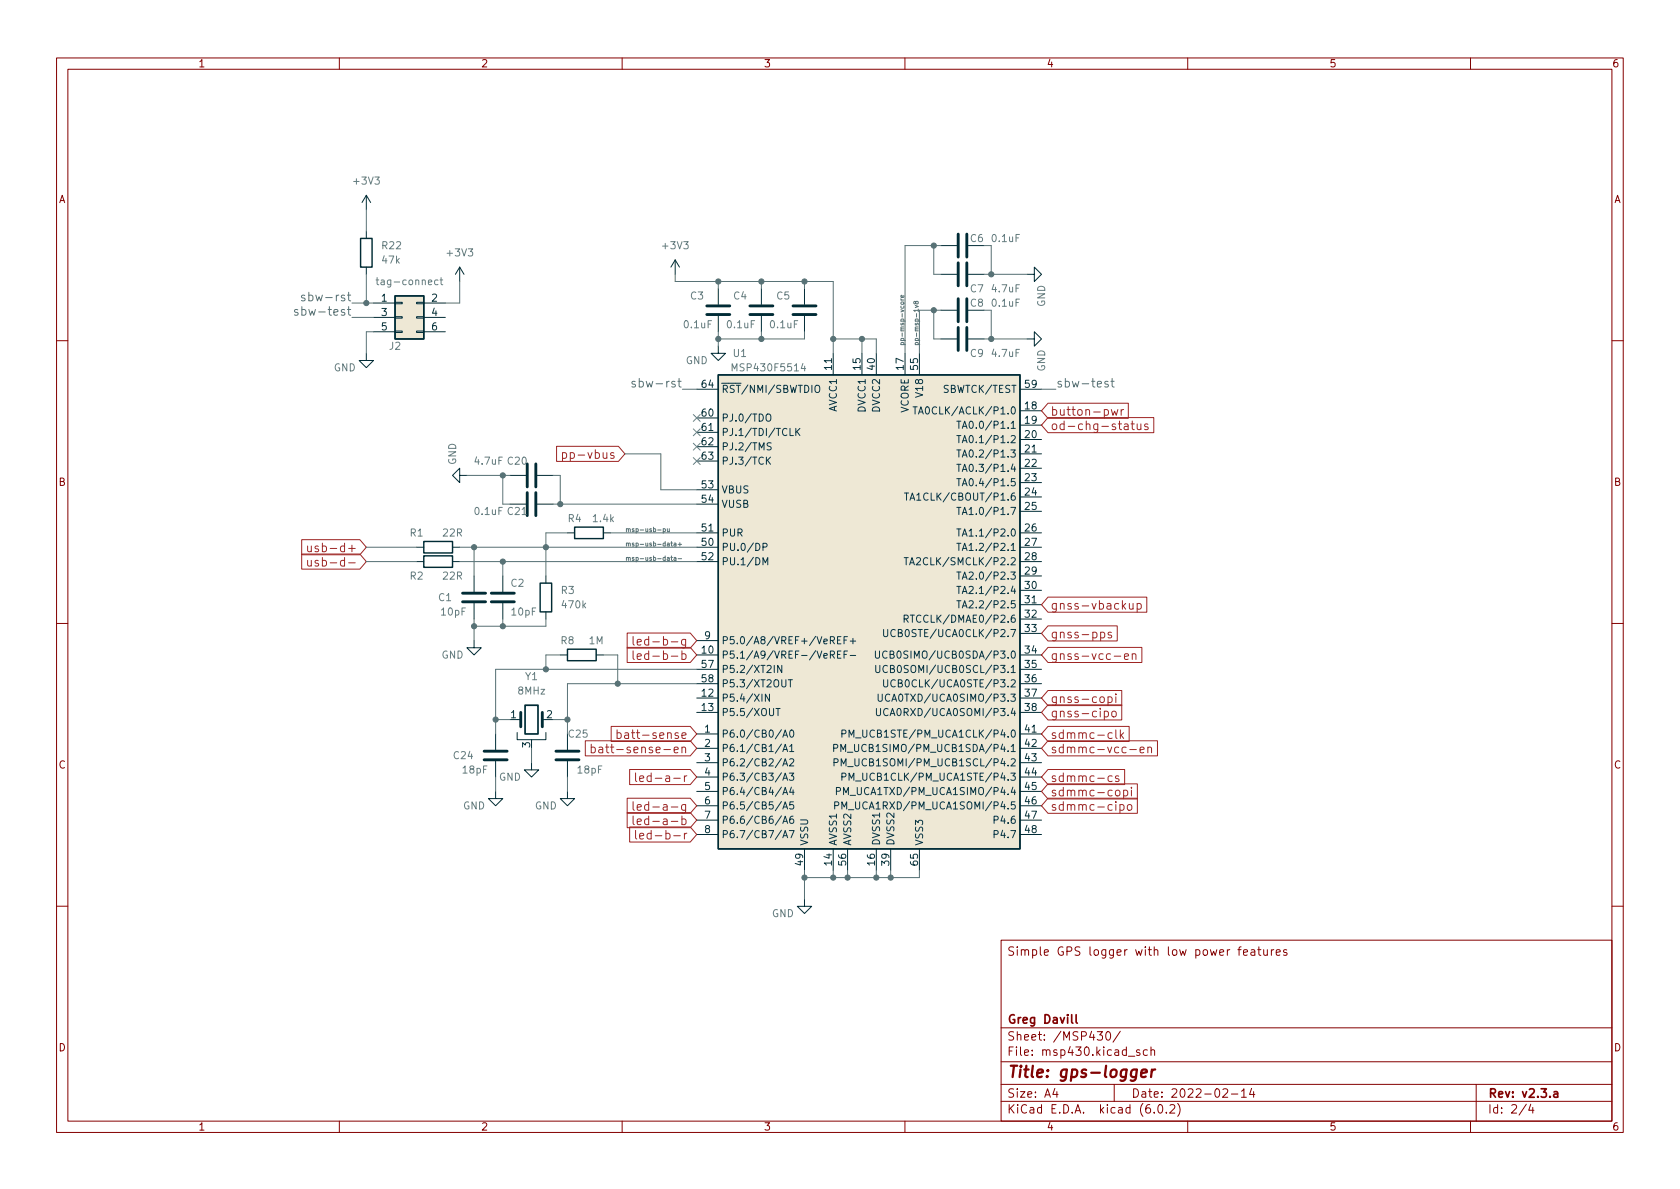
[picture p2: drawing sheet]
<svg xmlns="http://www.w3.org/2000/svg" width="297mm" height="210mm" viewBox="0 0 297 210" stroke-linecap="round" stroke-linejoin="round" font-family="sans-serif">
<g fill="none" stroke="#840000" stroke-width=".18">
<path d="M10 10.2h277v190.1h-277zM12 12.2h273v186.1h-273zM60 10.2v2M110 10.2v2M160 10.2v2M210 10.2v2M260 10.2v2M10 60.2h2M285 60.2h2M10 110.2h2M285 110.2h2M10 160.2h2"/>
<path d="M177 166.3h108v32h-108zM218.9 167.9h.5M219.4 167.4l-.3 .2v1.3M219.9 168.4l.7-.1-.1-.3-.4-.1-.2 .2v.8h.6M221.2 168h.6l.1 .9M221.9 168.3l-.5 .1a.29 .29 0 0 0-.3 .2 .29 .29 0 0 0 .3 .3h.5M222.4 167.9h.5M222.6 167.4v1.3l.3 .2M223.4 167.9l.1 1h.4l.2-.1M224.1 167.9v1M224.8 167.9v1M225.2 167.9l-.3 .1-.1 .2"/>
<path d="M225.6 168.4l.8-.1-.1-.3-.4-.1-.3 .2 .1 .8h.6M227.5 168l-.4-.1-.2 .2 .1 .3 .5 .1v.4h-.6M285 160.2h2M60 198.3v2M110 198.3v2M160 198.3v2M177 194.8h108M177 191.8h108M177 187.8h108M177 181.8h108M186.5 192.5l-.4 1h1M186.9 193v1"/>
<path d="M194 182.4h.9l-.5 .6 .5 .1v.7l-.3 .1h-.4l-.2-.1M195.6 182.6l.3-.2a.81 .81 0 0 1 .5 .7 .81 .81 0 0 1-.3 .8h-.1a.81 .81 0 0 1-.4-1.3zM197 191.8v3M198.1 182.4l-1.3 1.9M199.5 186.8h1.1M201.5 185.7l-.4-.1-.2 .2 .1 .3 .5 .1v.4h-.6M202.9 185.7l-.5-.1-.3 .3v.4l.2 .3h.6M203.5 185.8l.2-.2 .4 .1v.9M203.5 185.1v1.5M204.1 196.7v.1M204.9 195.4l.2-.1a.81 .81 0 0 1 .6 .7 .81 .81 0 0 1-.3 .8h-.2a.81 .81 0 0 1-.6-.6 .81 .81 0 0 1 .3-.8zM206.2 196.7v.1"/>
<path d="M206.9 195.5l.5-.2 .2 .2 .1 .3-.9 1h.9M208.2 195.1a1.72 1.72 0 0 1 0 2.3M210 198.3v2M216.2 192.7l.6-.2 .2 .2 .1 .3-1 1h1M217.7 193.5h1.2M219.5 193l.4-.5v1.5M219.5 194h.9M221.3 192.5l-.4 1h1M221.6 193v1M260 198.3v2M261 191.8v6.5M269.9 195.3l-1.3 1.9"/>
<path d="M270.6 195.3l-.3 1h.9M271 195.8v1"/>
</g>
<path d="M189.5 179.4v1.3l.2 .2M190.3 179.4v1.3l.2 .2M274.8 193.1h.5l.1 .9M275.4 193.4l-.5 .1a.29 .29 0 0 0-.2 .2 .29 .29 0 0 0 .2 .3h.5" fill="none" stroke="#840000" stroke-width=".3"/>
<path d="M201.8 189.8l1-.2-.1-.4-.5-.1-.4 .3v1l.2 .1 .6-.1M203.7 189.1l-.2 1.4M204.3 189.1l-.4 .1-.3 .3" fill="none" stroke="#840000" stroke-width=".4"/>
<g fill="none" stroke="#002b36" stroke-width=".51">
<path d="M125 55.6h4M125 54.1h4M132.6 55.6h4.1M132.6 54.1h4.1M140.2 55.6h4.1M140.2 54.1h4.1M169.4 41.4v4.1M169.4 46.5v4M169.4 52.8v4.1M169.4 57.9v4.1M170.9 41.4v4.1M170.9 46.5v4"/>
<path d="M170.9 52.8v4.1M170.9 57.9v4.1M93.2 82v4.1M93.2 87.1v4.1M94.7 82v4.1M94.7 87.1v4.1M81.8 106.4h4.1M81.8 104.9h4.1M86.9 106.4h4M86.9 104.9h4M85.6 134.4h4.1M85.6 132.8h4.1"/>
<path d="M92.1 126v2.5M95.9 126v2.5M98.3 134.4h4.1M98.3 132.8h4.1"/>
</g>
<g fill="none" stroke="#002b36" stroke-width=".18">
<path d="M64.8 34.5l-.8 1.3M64.8 34.5v2.6M64.8 34.5l.7 1.3M64.8 40.9v1.3M64.8 47.2v1.3M66 53.6h3.8M66 56.1h3.8M66 58.7h3.8M69.8 58.5h1.3v.3h-1.3zM69.8 56h1.3v.3h-1.3zM69.8 53.5h1.3v.2h-1.3zM73.7 58.5h1.2v.3h-1.2z"/>
<path d="M73.7 56h1.2v.3h-1.2zM73.7 53.5h1.2v.2h-1.2zM74.9 53.6h3.8M74.9 56.1h3.8M74.9 58.7h3.8M81.3 47.2l-.8 1.3M81.3 47.2v2.6M81.3 47.2l.7 1.3M119.4 46l-.8 1.2M119.4 46v2.5M119.4 46l.7 1.2M127 51v2.8"/>
<path d="M127 55.9v2.8M134.6 51v2.8M134.6 55.9v2.8M142.2 51v2.8M142.2 55.9v2.8M166.4 48.5h2.8M166.4 43.4h2.8M166.4 59.9h2.8M166.4 54.9h2.8M171.2 48.5h2.8M171.2 59.9h2.8M181.6 48.5h1.3v-1.3l1.2 1.3-1.2 1.3v-1.3"/>
<path d="M181.6 59.9h1.3v-1.2l1.2 1.2-1.2 1.3v-1.3M64.8 62.5v1.2h1.2l-1.2 1.3-1.3-1.3h1.3M123.2 68.8h3.8M123.2 73.9h3.8M123.2 76.4h3.8M123.2 79h3.8M127 61.2v1.3h1.3l-1.3 1.2-1.3-1.2h1.3M147.3 62.5v3.8M152.4 62.5v3.8M154.9 62.5v3.8M160 62.5v3.8M162.6 62.5v3.8"/>
<path d="M180.3 72.6h3.8M180.3 75.2h3.8M180.3 77.7h3.8M180.3 68.8h3.8M73.7 96.8h1.2M73.7 99.3h1.2M80 96.8h1.3M80 99.3h1.3M81.3 84.1v-1.3l-1.3 1.3 1.3 1.2v-1.2h1.2M90.2 84.1h2.8M95 89.1h2.8M95 84.1h2.8"/>
<path d="M100.3 94.2h1.3M106.7 94.2h1.2M123.2 94.2h3.8M123.2 96.8h3.8M123.2 99.3h3.8M123.2 86.6h3.8M123.2 89.1h3.8M123.2 81.5h3.8M180.3 80.3h3.8M180.3 82.8h3.8M180.3 85.3h3.8M180.3 87.9h3.8"/>
<path d="M180.3 90.4h3.8M180.3 94.2h3.8M180.3 96.8h3.8M180.3 99.3h3.8M83.8 113.3v1.2h1.3l-1.3 1.3-1.3-1.3h1.3M83.8 101.8v2.8M83.8 106.7v2.8M88.9 101.8v2.8M88.9 106.7v2.8M96.5 101.8v1.3M96.5 108.2v1.3M99.1 115.8h1.2"/>
<path d="M105.4 115.8h1.3M123.2 115.8h3.8M123.2 118.4h3.8M123.2 113.3h3.8M180.3 115.8h3.8M180.3 101.8h3.8M180.3 104.4h3.8M180.3 106.9h3.8M180.3 109.5h3.8M180.3 112h3.8M180.3 118.4h3.8M87.6 139.9v1.3h1.3l-1.3 1.3-1.2-1.3h1.2"/>
<path d="M87.6 129.8v2.8M87.6 134.6v2.8M91.4 129.5v1.3h5.1v-1.3M91.4 127.2h.7M94 134.9v1.2h1.2l-1.2 1.3-1.3-1.3h1.3M95.9 127.2h.6M100.3 139.9v1.3h1.3l-1.3 1.3-1.2-1.3h1.2M100.3 129.8v2.8M100.3 134.6v2.8M123.2 129.8h3.8M123.2 123.4h3.8M123.2 126h3.8"/>
<path d="M123.2 132.3h3.8M123.2 134.9h3.8M123.2 120.9h3.8M123.2 137.4h3.8M123.2 139.9h3.8M180.3 129.8h3.8M180.3 123.4h3.8M180.3 126h3.8M180.3 132.3h3.8M180.3 134.9h3.8M180.3 120.9h3.8M180.3 137.4h3.8"/>
<path d="M180.3 139.9h3.8M123.2 142.5h3.8M123.2 145h3.8M123.2 147.6h3.8M142.2 159v1.3h1.3l-1.3 1.2-1.2-1.2h1.2M142.2 150.1v3.8M147.3 150.1v3.8M149.9 150.1v3.8M154.9 150.1v3.8M157.5 150.1v3.8M162.6 150.1v3.8M180.3 142.5h3.8"/>
<path d="M180.3 145h3.8M180.3 147.6h3.8"/>
</g>
<g fill="#eee8d5" stroke="#eee8d5" stroke-width=".18">
<path d="M127 66.3h53.3v83.8h-53.3z"/>
<path d="M69.8 52.3h5.1v7.6h-5.1z"/>
</g>
<path d="M63.8 42.2h2v5h-2zM69.8 52.3h5.1v7.6h-5.1zM127 66.3h53.3v83.8h-53.3zM74.9 98.3h5.1v2h-5.1zM74.9 95.8h5.1v2h-5.1zM101.6 93.2h5.1v2h-5.1zM95.5 103.1h2v5.1h-2zM100.3 114.8h5.1v2h-5.1z" fill="none" stroke="#002b36" stroke-width=".25"/>
<g fill="none" stroke="#073642" stroke-width=".18">
<path d="M135.5 73.4l.2-.2a.43 .43 0 0 1 .6 .4v.5a.42 .42 0 0 1-.4 .4 .42 .42 0 0 1-.5-.4zM136.4 78.4l-.5-.1-.2 .1v.4l.5 .2 .2 .3-.3 .3-.5-.1M139.7 75.8v1.2h.6M140.7 75.8v1.2M140.9 76.3l.5 .7M141.4 75.8l-.7 .7M161.4 71.9h.8M161.8 71.9v1.3M162.4 73.2l.4-1.3 .4 1.3M162.5 72.8h.6M169.2 74.5h.7M169.2 77h.7"/>
<path d="M169.2 79.6h.7M169.5 74.5v1.3M169.5 77v1.3M169.5 79.6v1.2M170.1 75.8l.5-1.3 .4 1.3M170.1 78.3l.5-1.3 .4 1.3M170.3 75.4h.6M170.3 77.9h.6M134.9 96.7h.6l.1-.2v-.3l-.7-.1v1.2M134.9 99.9v-1.3l.4 .9 .4-.9v1.3M135.7 81.4l.5 .7M136.2 80.8l-.7 .8"/>
<path d="M159.9 98.6h.7M159.9 87.2h.7M160.2 98.6v1.3M160.3 87.2v1.3M160.8 99.9l.5-1.3 .4 1.3M160.9 88.5l.4-1.3 .4 1.3M160.9 99.5h.7M161 88.1h.6M169.2 82.1h.7M169.2 84.6h.7M169.2 89.7h.7M169.2 93.5h.7"/>
<path d="M169.2 96.1h.7M169.5 82.1v1.3M169.5 84.6v1.3M169.5 89.7v1.3M169.5 93.5v1.3M169.5 96.1v1.2M170.1 80.8l.5-1.2 .4 1.2M170.1 83.4l.5-1.3 .4 1.3M170.1 85.9l.5-1.3 .4 1.3M170.1 91l.5-1.3 .4 1.3M170.1 94.8l.5-1.3 .4 1.3M170.1 97.3l.5-1.2 .4 1.2"/>
<path d="M170.3 80.5h.6M170.3 83h.6M170.3 85.5h.6M170.3 90.6h.6M170.3 94.4h.6M170.3 97h.6M138.2 117.7v1.2l-.7-1.2v1.2M146.8 115.8l.6-.1 .1-.2v-.3l-.7-.1v1.3M147.1 115.8l.4 .6M148.1 115.7h.4M148.1 113.2h.4M148.7 115.1h-.6v1.3h.6"/>
<path d="M148.7 112.6h-.6v1.3h.6M149.2 115.7h.5M149.2 113.2h.5M149.8 115.1h-.6v1.3M149.8 112.6h-.6v1.3M150.3 115.9h1M150.3 113.4h1M150.8 112.9v1M154.8 115.1v1.1l.2 .2 .4-.1 .1-.1v-1.1M154.8 117.7v1l.3 .2h.3l.2-.2v-1M156.2 111.3v1l.3 .3 .3-.1 .2-.2v-1M156.8 115.2a.6 .6 0 0 0-.8 .5 .6 .6 0 0 0 .6 .7l.2-.1"/>
<path d="M156.9 117.8a.6 .6 0 0 0-.8 .4 .6 .6 0 0 0 .6 .7l.2-.1M158.3 111.4a.6 .6 0 0 0-.9 .5 .6 .6 0 0 0 .6 .7l.3-.1M159.9 109.4h.6l.1-.2-.1-.3-.6-.1v1.2M160.2 109.4l.4 .6M160.9 108.8h.8M169.2 101.2h.7M169.2 103.7h.7M169.2 106.2h.7M169.5 101.2v1.2M169.5 103.7v1.3M169.5 106.2v1.3M170.1 102.4l.5-1.2 .4 1.2"/>
<path d="M170.1 105l.5-1.3 .4 1.3M170.1 107.5l.5-1.3 .4 1.3M170.3 102.1h.6M170.3 104.6h.6M170.3 107.1h.6M136.1 122.7v1.3l-.8-1.3v1.3M137.2 125.3h.7M137.6 125.3v1.3M138.2 131.6l-1.1 1.6M138.4 130.4l.4-1.3 .5 1.3M138.4 132.9l.4-1.3 .5 1.3M138.4 135.4l.4-1.2 .5 1.2"/>
<path d="M138.4 138l.4-1.3 .5 1.3M138.5 130h.6M138.5 132.5h.6M138.5 135.1h.6M138.5 137.6h.6M139.4 120.2h.7M139.6 136.7h.7l-.4 .5 .4 .1v.6l-.2 .1-.5-.1M139.6 132l.4-.4v1.3M139.6 134.3l.5-.1 .2 .3-.7 .9h.7M139.6 132.9h.7M139.7 129.2l.2-.1a.68 .68 0 0 1 .5 .6 .68 .68 0 0 1-.5 .7l-.2-.2-.1-.3zM139.7 120.2v1.3"/>
<path d="M139.9 139.2l-.3 .9h.8M140.2 139.7v.8M147.4 132.3l.6-.1 .1-.1v-.3l-.7-.2v1.3M147.5 134.8h.6l.1-.2-.1-.3-.6-.1v1.2M147.9 139.9h.6l.1-.2v-.3l-.7-.1v1.2M148.7 132.9v-1.3l.4 .9 .4-.9v1.3M148.7 135.4v-1.2l.5 .9 .4-.9v1.2M148.9 129.8l.6-.1 .1-.2-.1-.3-.6-.1v1.3M148.9 137.4l.6-.1 .1-.2-.1-.3-.6-.1v1.3M150.1 130.4v-1.3l.4 .9 .5-.9v1.3M150.1 138v-1.3l.4 .9 .5-.9v1.3M155 125.3v1l.2 .3 .4-.1 .1-.2v-1"/>
<path d="M155.3 122.7v1.1l.2 .2h.4l.1-.2v-1.1M156.2 120.2v1l.3 .3 .3-.1 .2-.2v-1M157 125.4a.6 .6 0 0 0-.8 .4 .6 .6 0 0 0 .6 .8l.2-.2M157.3 122.9a.6 .6 0 0 0-.8 .4 .6 .6 0 0 0 .6 .7l.2-.1M158.3 120.3a.6 .6 0 0 0-.9 .4 .6 .6 0 0 0 .6 .8l.3-.1M138.4 140.5l.4-1.2 .5 1.2M138.4 143.1l.4-1.3 .5 1.3M138.4 145.6l.4-1.3 .5 1.3M138.4 148.1l.4-1.2 .5 1.2M138.5 140.2h.6M138.5 142.7h.6M138.5 145.2h.6"/>
<path d="M138.5 147.8h.6M139.6 146.9h.8l-.5 1.2M140.2 144.3l-.3 .1a.86 .86 0 0 0 0 1.2l.4-.1v-.4l-.2-.3-.4 .1-.1 .2M140.3 141.8h-.6l-.1 .6 .2-.1h.4l.1 .2v.4l-.2 .2-.5-.2M147.6 142.5l.6-.1 .1-.2-.1-.3-.6-.1v1.3M148.9 143.1v-1.3l.4 .9 .4-.9v1.3M149.2 140.5v-1.2l.4 .9 .4-.9v1.2"/>
</g>
<path d="M66.5 49.5h.5M66.7 49.1v1.1l.3 .2M77.4 49.6l-.3-.1-.3 .2 .2 .6h.4M77.8 49.5h.5M78 49.1v1.1l.3 .2M129.4 65.6v-1.3l.5 .9 .4-.9v1.3M142 64.3l-.3 .9h.8" fill="none" stroke="#657b83" stroke-width=".18"/>
<path d="M92.8 124.7h2.3v5.1h-2.3z" fill="none" stroke="#002b36" stroke-width=".3"/>
<g fill="none" stroke="#9f2523" stroke-width=".18">
<path d="M98.4 78.9h10.9l1.2 1.4-1.2 1.3h-10.9zM185.3 73.8h18.7v2.7h-18.7l-1.2-1.3zM185.3 71.3h14.2v2.7h-14.2l-1.2-1.4zM196.5 72.4l.3 1 .3-.7 .3 .7 .3-1M198.2 72.4v1M198.7 72.4l-.3 .1-.2 .2M198.8 75h.6l.1 1M199.5 75.3l-.5 .1a.3 .3 0 0 0-.3 .3 .3 .3 0 0 0 .3 .3l.5-.1M200 75h.6M200.2 74.5v1.3l.4 .2M201.1 75v.9l.4 .1 .2-.2M201.7 75v1"/>
<path d="M202.9 75h-.3l-.2 .2v.2l.5 .1v.4h-.5M53.3 95.4h10.3l1.2 1.4-1.2 1.3h-10.3zM53.3 98h10.3l1.2 1.3-1.2 1.3h-10.3zM54.4 96.6l.1 .9 .3 .1 .2-.2M54.4 99.1l.1 .9 .3 .1 .2-.1M55 96.6v1M55 99.1v1M56.3 99.2l-.4-.1-.2 .2 .1 .2 .5 .2v.3h-.6M99.5 80.1l.4-.1 .3 .3v.5l-.2 .2h-.5M99.5 80v1.6M110.9 114.5h11.1l1.2 1.3-1.2 1.4h-11.1zM110.9 111.9h11.1l1.2 1.4-1.2 1.3h-11.1z"/>
<path d="M111.9 115.1v1.3l.3 .2M111.9 112.6v1.3l.3 .2M112.7 116.1l.7-.1-.1-.3-.4-.1-.2 .2v.7h.6M112.7 113.6l.7-.2-.1-.3h-.4l-.2 .2v.7h.6M114.7 115.7l-.4-.1-.3 .3v.4l.1 .2h.6M114.7 113.1h-.4l-.3 .3v.4l.1 .2h.6M185.3 110.7h12.2v2.6h-12.2l-1.2-1.3zM185.3 114.5h16.6v2.7h-16.6l-1.2-1.4zM185.3 105.6h17.5v2.7h-17.5l-1.2-1.4zM194.6 111.9l.4-.1 .3 .3v.4l-.1 .2h-.6M196.5 111.9l-.4-.1-.2 .2 .1 .2 .5 .2v.3h-.6M197 116h1.2"/>
<path d="M198.8 116.1l.7-.1v-.3l-.5-.1-.2 .2 .1 .7h.6M199.7 106.7l.1 1h.3l.2-.1M200.2 115.7l.2-.1 .4 .1v.9M200.2 115.6v1M200.3 106.7v1M201.1 106.8l.4-.1 .3 .3v.4l-.2 .3h-.5M201.1 106.7v1.5M103.5 131h18.5l1.2 1.3-1.2 1.4h-18.5zM104.5 132.2l.5-.1 .3 .3v.4l-.2 .3h-.6M104.5 131.6v1.5M105.9 132.2h.6l.1 .9M106.6 132.5h-.5a.3 .3 0 0 0-.3 .3 .3 .3 0 0 0 .3 .3h.5"/>
<path d="M107.1 132.1h.6M108.1 128.5h13.9l1.2 1.3-1.2 1.3h-13.9zM109.1 129.6h.4l.3 .3v.4l-.1 .2h-.6M109.1 129.1v1.5M111.1 129.9l-.5 .1a.3 .3 0 0 0-.2 .3 .3 .3 0 0 0 .2 .3l.5-.1M111.3 136.1h10.7l1.2 1.3-1.2 1.3h-10.7zM112.4 136.7v1.3l.2 .2M113.1 137.7l.7-.1v-.3l-.5-.1-.2 .2 .1 .7h.6M115.1 137.3l-.4-.1-.3 .3v.4l.2 .2h.5M185.3 122.1h13v2.7h-13l-1.2-1.4zM185.3 128.5h14.3v2.6h-14.3l-1.2-1.3zM185.3 136.1h13.5v2.6h-13.5l-1.2-1.3z"/>
<path d="M185.3 131h19.4v2.7h-19.4l-1.2-1.4zM185.3 138.6h15.8v2.7h-15.8l-1.2-1.4zM185.3 124.6h13v2.7h-13l-1.2-1.3zM195.3 125.8h.4l.3 .3v.4l-.2 .2h-.5M195.9 123.3l.4-.1 .3 .3v.4l-.1 .3h-.6M195.9 123.2v1.5M196.6 129.6h-.4l-.3 .3v.4l.2 .2h.5M196.6 137.3l-.4-.1-.3 .3v.4l.2 .2h.5M196.6 125.9l.3-.1 .4 .1 .1 .6-.2 .2-.3 .1-.3-.2zM197.3 122.7v.2M197.3 129.1v1.3l.2 .2M197.3 139.9l.2-.2 .4 .2 .1 .6-.1 .2h-.4l-.2-.1z"/>
<path d="M197.3 123.2v1M197.8 137.3l-.4-.1-.2 .2 .1 .2 .5 .2v.3h-.6M198.1 129.1v1.5M198.2 130l.5 .6M198.7 139.8l.4-.1 .3 .3v.5l-.2 .2h-.5M198.7 129.6l-.6 .6M198.7 139.7v1.6M199.8 132.5h1.1M200 139.2v.2M200 139.7v1M201.6 132.6l.7-.1-.1-.3-.4-.1-.2 .2v.8h.6M202.9 132.3l.3-.2 .3 .1 .1 .9"/>
<path d="M202.9 132.1v1M110.9 141.2h11.1l1.2 1.3-1.2 1.3h-11.1zM110.9 143.7h11.1l1.2 1.3-1.2 1.4h-11.1zM111.3 146.2h10.7l1.2 1.4-1.2 1.3h-10.7zM111.9 141.8v1.3l.3 .2M111.9 144.3v1.3l.3 .2M112.4 146.8v1.3l.2 .3M112.7 142.8l.7-.2-.1-.3h-.4l-.2 .2v.7h.6M112.7 145.3l.7-.1-.1-.3-.4-.1-.2 .2v.8h.6M113.1 147.9l.7-.2v-.3h-.5l-.2 .2 .1 .7h.6M114.7 142.3h-.4l-.3 .3v.4l.1 .2h.6M114.7 144.9l-.4-.1-.3 .3v.4l.1 .3h.6"/>
<path d="M115.1 147.4h-.4l-.3 .2v.5l.2 .2h.5M185.3 141.2h15.8v2.6h-15.8l-1.2-1.3zM198 142.3h.5l.2 .3v.4l-.1 .2h-.6M198 142.3v1.5M199.4 142.4l.2-.1 .4 .1 .1 .6-.1 .2-.4 .1-.2-.2z"/>
</g>
<g fill="none" stroke="#586e75" stroke-width=".18">
<path d="M64.8 37.1v3.8M52.6 54.8l-.3-.1-.2 .2v.3l.5 .1v.4h-.5M53.9 52.3l-.4-.1-.2 .2 .1 .2 .5 .2v.3h-.6M62.2 53.6h3.8M62.2 56.1h3.8M64.8 48.5v5.1M66 58.7h-1.2v3.8M81.3 49.8v3.8h-2.6M119.4 48.5v1.3h27.9v12.7M127 49.8v1.2M127 58.7v2.5M134.6 49.8v1.2"/>
<path d="M134.6 58.7v1.2M142.2 49.8v1.2M142.2 58.7v1.2h-15.2M147.3 59.9h7.6v2.6M152.4 59.9v2.6M159.3 52.8l.1 .3M159.3 53.1h.5M159.3 53.5l.4-.1 .1 .3-.4 .1-.1-.1zM159.8 52.3l-.1 .3h-.4v-.3l.2-.1 .1 .4M161.8 54l.6 .2-.6 .2M161.9 53.4l.2-.1h.2v.4a.33 .33 0 0 1-.4 0 .33 .33 0 0 1-.1-.4h-.2v.3l.1 .1 .2-.1M162.4 54.9h-.8l.2 .2"/>
<path d="M162.4 54.7v.4M165.1 43.4v5.1h1.3M165.1 54.9v5h1.3M166.4 54.9h-3.8v7.6M166.4 43.4h-6.4v19.1M174 48.5h7.6M174 59.9h7.6M174 43.4h1.3v5.1M174 54.9h1.3v5M112.3 67.5l-.4-.1-.2 .2 .1 .3 .5 .1v.4h-.6M120.6 68.8h2.6M184.1 68.8h2.6"/>
<path d="M195.9 67.5l-.4-.1-.2 .2 .1 .3 .5 .1v.4h-.6M196.4 67.4h.6M196.6 66.9v1.3l.4 .2M64.8 96.8h8.9M64.8 99.3h8.9M81.3 96.8h41.9M81.3 99.3h41.9M82.5 84.1h7.7M83.8 96.8v5M88.9 84.1v5h1.3M88.9 99.3v2.5M97.8 89.1h25.4"/>
<path d="M97.8 84.1h1.3v5M100.3 94.2h-3.8v7.6M107.9 94.2h15.3M110.5 80.3h6.3v6.3h6.4M116.3 93.7h.6M117.3 93.5h.2l.2 .1-.1 .4h-.3M117.3 93.5v.8M118 98.6h.3v.5M118 96.1h.3v.5M118 93.5v.5l.3-.1M118.3 98.8l-.3 .1 .1 .2h.2M118.3 96.2l-.3 .2 .1 .2 .2-.1"/>
<path d="M118.3 93.5v.5M118.6 98.6h.3M118.6 96h.3M118.7 98.3v.7l.2 .1M118.7 95.8v.7l.2 .1M119.2 98.6h.3v.5M119.2 96.1h.3v.5M119.5 98.8l-.4 .1 .2 .2h.2M119.5 96.2l-.4 .2 .2 .2 .2-.1M119.9 98.8h.6M119.9 96.3h.6M120.2 96v.6"/>
<path d="M83.8 109.5v3.8M88.9 109.5v1.2M96.5 109.5v1.2h-12.7M99.1 115.8h-2.6v2.6M106.7 115.8h2.5v5.1M123.2 118.4h-35.6v11.4M87.6 127.2h2.6M87.6 137.4v2.5M94 132.3v2.6M97.8 127.2h2.5M100.3 137.4v2.5M123.2 120.9h-22.9v8.9"/>
<path d="M142.2 153.9v5.1M147.3 153.9v1.3M149.9 153.9v1.3M154.9 153.9v1.3M157.5 153.9v1.3M162.6 153.9v1.3h-20.4"/>
</g>
<path d="M122.6 73.3l1.2 1.2M122.6 75.8l1.2 1.3M122.6 78.4l1.2 1.2M123.8 73.3l-1.2 1.2M123.8 75.8l-1.2 1.3M123.8 78.4l-1.2 1.2M122.6 80.9l1.2 1.2M123.8 80.9l-1.2 1.2" fill="none" stroke="#268bd2" stroke-width=".18"/>
<g fill="#586e75" stroke="#586e75" stroke-width=".18">
<circle cx="83.8" cy="96.8" r=".46"/>
<circle cx="88.9" cy="84.1" r=".46"/>
<circle cx="64.8" cy="53.6" r=".46"/>
<circle cx="88.9" cy="110.7" r=".46"/>
<circle cx="87.6" cy="127.2" r=".46"/>
<circle cx="96.5" cy="118.4" r=".46"/>
<circle cx="83.8" cy="110.7" r=".46"/>
<circle cx="100.3" cy="127.2" r=".46"/>
<circle cx="165.1" cy="43.4" r=".46"/>
<circle cx="175.3" cy="48.5" r=".46"/>
<circle cx="165.1" cy="54.9" r=".46"/>
<circle cx="175.3" cy="59.9" r=".46"/>
<circle cx="134.6" cy="59.9" r=".46"/>
<circle cx="127" cy="59.9" r=".46"/>
<circle cx="96.5" cy="96.8" r=".46"/>
<circle cx="88.9" cy="99.3" r=".46"/>
<circle cx="99.1" cy="89.1" r=".46"/>
<circle cx="154.9" cy="155.2" r=".46"/>
<circle cx="149.9" cy="155.2" r=".46"/>
<circle cx="157.5" cy="155.2" r=".46"/>
<circle cx="147.3" cy="155.2" r=".46"/>
<circle cx="142.2" cy="155.2" r=".46"/>
<circle cx="109.2" cy="120.9" r=".46"/>
<circle cx="134.6" cy="49.8" r=".46"/>
<circle cx="142.2" cy="49.8" r=".46"/>
<circle cx="152.4" cy="59.9" r=".46"/>
<circle cx="147.3" cy="59.9" r=".46"/>
<circle cx="127" cy="49.8" r=".46"/>
</g>
<text font-size="2.8" fill="#840000" x="178" y="190.6">Title: gps-logger</text>
<g font-size="2.1" fill="#586e75">
<text x="54.7" y="53.3">sbw-rst</text>
<text x="53.6" y="55.8">sbw-test</text>
<text x="113.1" y="68.5">sbw-rst</text>
<text x="186.7" y="68.5">sbw-test</text>
</g>
<g font-size="2.1" fill="#9f2523">
<text x="185.7" y="76">od-chg-status</text>
<text x="185.7" y="73.5">button-pwr</text>
<text x="100.7" y="81.1">pp-vbus</text>
<text x="56.2" y="97.6">usb-d+</text>
<text x="56.8" y="100.2">usb-d-</text>
<text x="185.7" y="107.8">gnss-vbackup</text>
<text x="185.7" y="112.9">gnss-pps</text>
<text x="114.6" y="116.7">led-b-b</text>
<text x="114.6" y="114.1">led-b-g</text>
<text x="185.7" y="116.7">gnss-vcc-en</text>
<text x="185.7" y="124.3">gnss-copi</text>
<text x="111.1" y="130.7">batt-sense</text>
<text x="185.7" y="130.7">sdmmc-clk</text>
<text x="185.7" y="126.8">gnss-cipo</text>
<text x="107.9" y="133.2">batt-sense-en</text>
<text x="185.7" y="133.2">sdmmc-vcc-en</text>
<text x="114.7" y="143.4">led-a-g</text>
<text x="115.2" y="138.3">led-a-r</text>
<text x="185.7" y="138.3">sdmmc-cs</text>
<text x="185.7" y="140.8">sdmmc-copi</text>
<text x="185.7" y="143.4">sdmmc-cipo</text>
<text x="114.7" y="145.9">led-a-b</text>
<text x="115.1" y="148.4">led-b-r</text>
</g>
<g font-size="2.1" fill="#840000">
<text x="178" y="169">Simple GPS logger with low power features</text>
<text x="178" y="184">Sheet: /MSP430/</text>
<text x="178" y="181">Greg Davill</text>
<text x="178" y="186.7">File: msp430.kicad_sch</text>
<text x="178" y="196.9">KiCad E.D.A. kicad (6.0.2)</text>
<text x="178" y="194.1">Size: A4</text>
<text x="200" y="194.1">Date: 2022-02-14</text>
<text x="263" y="194.1">Rev: v2.3.a</text>
<text x="263" y="196.9">Id: 2/4</text>
</g>
<g font-size="1.8" fill="#840000">
<text x="35" y="11.9">1</text>
<text x="85" y="11.9">2</text>
<text x="135" y="11.9">3</text>
<text x="185" y="11.9">4</text>
<text x="235" y="11.9">5</text>
<text x="285" y="11.9">6</text>
<text x="10.3" y="35.9">A</text>
<text x="285.3" y="35.9">A</text>
<text x="10.3" y="85.9">B</text>
<text x="285.3" y="85.9">B</text>
<text x="10.3" y="135.9">C</text>
<text x="285.3" y="135.9">C</text>
<text x="10.3" y="185.9">D</text>
<text x="285.3" y="185.9">D</text>
<text x="35" y="199.9">1</text>
<text x="85" y="199.9">2</text>
<text x="135" y="199.9">3</text>
<text x="185" y="199.9">4</text>
<text x="235" y="199.9">5</text>
<text x="285" y="199.9">6</text>
</g>
<g font-size="1.8" fill="#657b83">
<text x="62.7" y="32.6">+3V3</text>
<text x="67.6" y="44.1">R22</text>
<text x="67.6" y="46.6">47k</text>
<text x="79.2" y="45.3">+3V3</text>
<text x="117.3" y="44.1">+3V3</text>
<text x="171.6" y="42.8">C6</text>
<text x="175.5" y="42.8">0.1uF</text>
<text x="67.4" y="50.4">tag-connect</text>
<text x="122.1" y="53">C3</text>
<text x="129.7" y="53">C4</text>
<text x="137.3" y="53">C5</text>
<text x="171.6" y="51.7">C7</text>
<text x="175.5" y="51.7">4.7uF</text>
<text x="121.1" y="58">0.1uF</text>
<text x="128.7" y="58">0.1uF</text>
<text x="136.3" y="58">0.1uF</text>
<text x="171.6" y="54.2">C8</text>
<text x="175.5" y="54.2">0.1uF</text>
<text x="184.8" y="54.3" transform="rotate(-90 184.8 54.3)">GND</text>
<text x="59" y="65.7">GND</text>
<text x="68.9" y="61.8">J2</text>
<text x="121.2" y="64.4">GND</text>
<text x="129.7" y="63.1">U1</text>
<text x="130" y="65.7">MSP430F5514</text>
<text x="171.6" y="63.1">C9</text>
<text x="175.5" y="63.1">4.7uF</text>
<text x="184.8" y="65.7" transform="rotate(-90 184.8 65.7)">GND</text>
<text x="80.6" y="82.2" transform="rotate(-90 80.6 82.2)">GND</text>
<text x="84.1" y="82.2">4.7uF</text>
<text x="89.8" y="82.2">C20</text>
<text x="72.5" y="94.9">R1</text>
<text x="78.4" y="94.9">22R</text>
<text x="84.1" y="91.1">0.1uF</text>
<text x="89.8" y="91.1">C21</text>
<text x="100.5" y="92.3">R4</text>
<text x="105" y="92.3">1.4k</text>
<text x="72.5" y="102.5">R2</text>
<text x="77.6" y="106.3">C1</text>
<text x="78.4" y="102.5">22R</text>
<text x="90.4" y="103.8">C2</text>
<text x="99.2" y="105">R3</text>
<text x="99.5" y="107.6">470k</text>
<text x="78.1" y="108.8">10pF</text>
<text x="90.5" y="108.8">10pF</text>
<text x="99.2" y="113.9">R8</text>
<text x="104.2" y="113.9">1M</text>
<text x="78" y="116.5">GND</text>
<text x="91.7" y="122.8">8MHz</text>
<text x="92.9" y="120.3">Y1</text>
<text x="100.6" y="130.4">C25</text>
<text x="80.3" y="134.2">C24</text>
<text x="81.9" y="136.8">18pF</text>
<text x="102.2" y="136.8">18pF</text>
<text x="81.9" y="143.1">GND</text>
<text x="88.2" y="138">GND</text>
<text x="94.6" y="143.1">GND</text>
<text x="136.5" y="162.2">GND</text>
</g>
<g font-size="1.8" fill="#073642">
<text x="67.5" y="53.3">1</text>
<text x="76.3" y="53.3">2</text>
<text x="67.5" y="55.9">3</text>
<text x="67.5" y="58.4">5</text>
<text x="76.3" y="55.9">4</text>
<text x="76.3" y="58.4">6</text>
<text x="147.1" y="65.4" transform="rotate(-90 147.1 65.4)">11</text>
<text x="152.1" y="65.4" transform="rotate(-90 152.1 65.4)">15</text>
<text x="154.7" y="65.4" transform="rotate(-90 154.7 65.4)">40</text>
<text x="159.8" y="65.4" transform="rotate(-90 159.8 65.4)">17</text>
<text x="162.3" y="65.4" transform="rotate(-90 162.3 65.4)">55</text>
<text x="124.1" y="68.6">64</text>
<text x="127.5" y="69.5">~{RST}/NMI/SBWTDIO</text>
<text x="163.2" y="69.9" transform="rotate(-90 163.2 69.9)">V18</text>
<text x="167.1" y="69.5">SBWTCK/TEST</text>
<text x="181.3" y="68.6">59</text>
<text x="124.1" y="73.7">60</text>
<text x="124.1" y="76.2">61</text>
<text x="127.5" y="74.5">PJ.0/TDO</text>
<text x="127.5" y="77.1">PJ.1/TDI/TCLK</text>
<text x="148" y="72.8" transform="rotate(-90 148 72.8)">AVCC1</text>
<text x="153" y="72.8" transform="rotate(-90 153 72.8)">DVCC1</text>
<text x="155.6" y="72.8" transform="rotate(-90 155.6 72.8)">DVCC2</text>
<text x="160.7" y="73.1" transform="rotate(-90 160.7 73.1)">VCORE</text>
<text x="163.3" y="73.3">TA0CLK/ACLK/P1.0</text>
<text x="170.9" y="75.8">TA0.0/P1.1</text>
<text x="181.3" y="72.4">18</text>
<text x="181.3" y="74.9">19</text>
<text x="181.3" y="77.5">20</text>
<text x="124.1" y="78.7">62</text>
<text x="124.1" y="81.3">63</text>
<text x="127.5" y="79.6">PJ.2/TMS</text>
<text x="127.5" y="82.2">PJ.3/TCK</text>
<text x="170.9" y="78.4">TA0.1/P1.2</text>
<text x="170.9" y="80.9">TA0.2/P1.3</text>
<text x="170.9" y="83.4">TA0.3/P1.4</text>
<text x="181.3" y="80">21</text>
<text x="181.3" y="82.5">22</text>
<text x="124.1" y="86.4">53</text>
<text x="124.1" y="88.9">54</text>
<text x="127.5" y="87.2">VBUS</text>
<text x="127.5" y="89.8">VUSB</text>
<text x="161.9" y="88.5">TA1CLK/CBOUT/P1.6</text>
<text x="170.9" y="86">TA0.4/P1.5</text>
<text x="181.3" y="85.1">23</text>
<text x="181.3" y="87.6">24</text>
<text x="124.1" y="94">51</text>
<text x="127.5" y="94.9">PUR</text>
<text x="170.9" y="91.1">TA1.0/P1.7</text>
<text x="170.9" y="94.9">TA1.1/P2.0</text>
<text x="181.3" y="90.2">25</text>
<text x="181.3" y="94">26</text>
<text x="124.1" y="96.5">50</text>
<text x="124.1" y="99.1">52</text>
<text x="127.5" y="97.4">PU.0/DP</text>
<text x="127.5" y="99.9">PU.1/DM</text>
<text x="161.9" y="99.9">TA2CLK/SMCLK/P2.2</text>
<text x="170.9" y="97.4">TA1.2/P2.1</text>
<text x="181.3" y="96.5">27</text>
<text x="181.3" y="99.1">28</text>
<text x="181.3" y="101.6">29</text>
<text x="170.9" y="102.5">TA2.0/P2.3</text>
<text x="170.9" y="105">TA2.1/P2.4</text>
<text x="170.9" y="107.6">TA2.2/P2.5</text>
<text x="181.3" y="104.1">30</text>
<text x="181.3" y="106.7">31</text>
<text x="124.6" y="113">9</text>
<text x="127.5" y="113.9">P5.0/A8/VREF+/VeREF+</text>
<text x="158.5" y="112.6">UCB0STE/UCA0CLK/P2.7</text>
<text x="161.7" y="110.1">RTCCLK/DMAE0/P2.6</text>
<text x="181.3" y="109.2">32</text>
<text x="181.3" y="111.8">33</text>
<text x="124.1" y="115.6">10</text>
<text x="124.1" y="118.1">57</text>
<text x="127.5" y="116.5">P5.1/A9/VREF-/VeREF-</text>
<text x="127.5" y="119">P5.2/XT2IN</text>
<text x="157.3" y="116.5">UCB0SIMO/UCB0SDA/P3.0</text>
<text x="157.5" y="119">UCB0SOMI/UCB0SCL/P3.1</text>
<text x="181.3" y="115.6">34</text>
<text x="181.3" y="118.1">35</text>
<text x="124.1" y="123.2">12</text>
<text x="124.1" y="125.7">13</text>
<text x="124.1" y="120.6">58</text>
<text x="127.5" y="124.1">P5.4/XIN</text>
<text x="127.5" y="121.5">P5.3/XT2OUT</text>
<text x="157.5" y="124.1">UCA0TXD/UCA0SIMO/P3.3</text>
<text x="158.5" y="121.5">UCB0CLK/UCA0STE/P3.2</text>
<text x="181.3" y="120.6">36</text>
<text x="181.3" y="123.2">37</text>
<text x="181.3" y="125.7">38</text>
<text x="90.3" y="127">1</text>
<text x="96.7" y="127">2</text>
<text x="124.6" y="129.5">1</text>
<text x="127.5" y="130.4">P6.0/CB0/A0</text>
<text x="127.5" y="126.6">P5.5/XOUT</text>
<text x="151.2" y="130.4">PM_UCB1STE/PM_UCA1CLK/P4.0</text>
<text x="157.3" y="126.6">UCA0RXD/UCA0SOMI/P3.4</text>
<text x="181.3" y="129.5">41</text>
<text x="93.7" y="132.2" transform="rotate(-90 93.7 132.2)">3</text>
<text x="124.6" y="132.1">2</text>
<text x="124.6" y="134.6">3</text>
<text x="124.6" y="137.2">4</text>
<text x="127.5" y="133">P6.1/CB1/A1</text>
<text x="127.5" y="135.5">P6.2/CB2/A2</text>
<text x="150.1" y="133">PM_UCB1SIMO/PM_UCB1SDA/P4.1</text>
<text x="150.2" y="135.5">PM_UCB1SOMI/PM_UCB1SCL/P4.2</text>
<text x="181.3" y="132.1">42</text>
<text x="181.3" y="134.6">43</text>
<text x="181.3" y="137.2">44</text>
<text x="124.6" y="139.7">5</text>
<text x="124.6" y="142.2">6</text>
<text x="127.5" y="138">P6.3/CB3/A3</text>
<text x="127.5" y="140.6">P6.4/CB4/A4</text>
<text x="127.5" y="143.1">P6.5/CB5/A5</text>
<text x="150.1" y="143.1">PM_UCA1RXD/PM_UCA1SOMI/P4.5</text>
<text x="150.2" y="140.6">PM_UCA1TXD/PM_UCA1SIMO/P4.4</text>
<text x="151.2" y="138">PM_UCB1CLK/PM_UCA1STE/P4.3</text>
<text x="181.3" y="139.7">45</text>
<text x="181.3" y="142.2">46</text>
<text x="124.6" y="144.8">7</text>
<text x="124.6" y="147.3">8</text>
<text x="127.5" y="145.7">P6.6/CB6/A6</text>
<text x="127.5" y="148.2">P6.7/CB7/A7</text>
<text x="142.9" y="149.6" transform="rotate(-90 142.9 149.6)">VSSU</text>
<text x="148" y="149.6" transform="rotate(-90 148 149.6)">AVSS1</text>
<text x="150.5" y="149.6" transform="rotate(-90 150.5 149.6)">AVSS2</text>
<text x="155.6" y="149.6" transform="rotate(-90 155.6 149.6)">DVSS1</text>
<text x="158.1" y="149.6" transform="rotate(-90 158.1 149.6)">DVSS2</text>
<text x="163.2" y="149.6" transform="rotate(-90 163.2 149.6)">VSS3</text>
<text x="176.2" y="145.7">P4.6</text>
<text x="176.2" y="148.2">P4.7</text>
<text x="181.3" y="144.8">47</text>
<text x="181.3" y="147.3">48</text>
<text x="142" y="153" transform="rotate(-90 142 153)">49</text>
<text x="147.1" y="153" transform="rotate(-90 147.1 153)">14</text>
<text x="149.6" y="153" transform="rotate(-90 149.6 153)">56</text>
<text x="154.7" y="153" transform="rotate(-90 154.7 153)">16</text>
<text x="157.2" y="153" transform="rotate(-90 157.2 153)">39</text>
<text x="162.3" y="153" transform="rotate(-90 162.3 153)">65</text>
</g>
<g font-size="1.1" fill="#586e75">
<text x="159.9" y="61.2" transform="rotate(-90 159.9 61.2)">pp-msp-vcore</text>
<text x="162.4" y="61.2" transform="rotate(-90 162.4 61.2)">pp-msp-1v8</text>
<text x="110.5" y="94.1">msp-usb-pu</text>
<text x="110.5" y="99.1">msp-usb-data-</text>
<text x="110.5" y="96.6">msp-usb-data+</text>
</g>
</svg>
